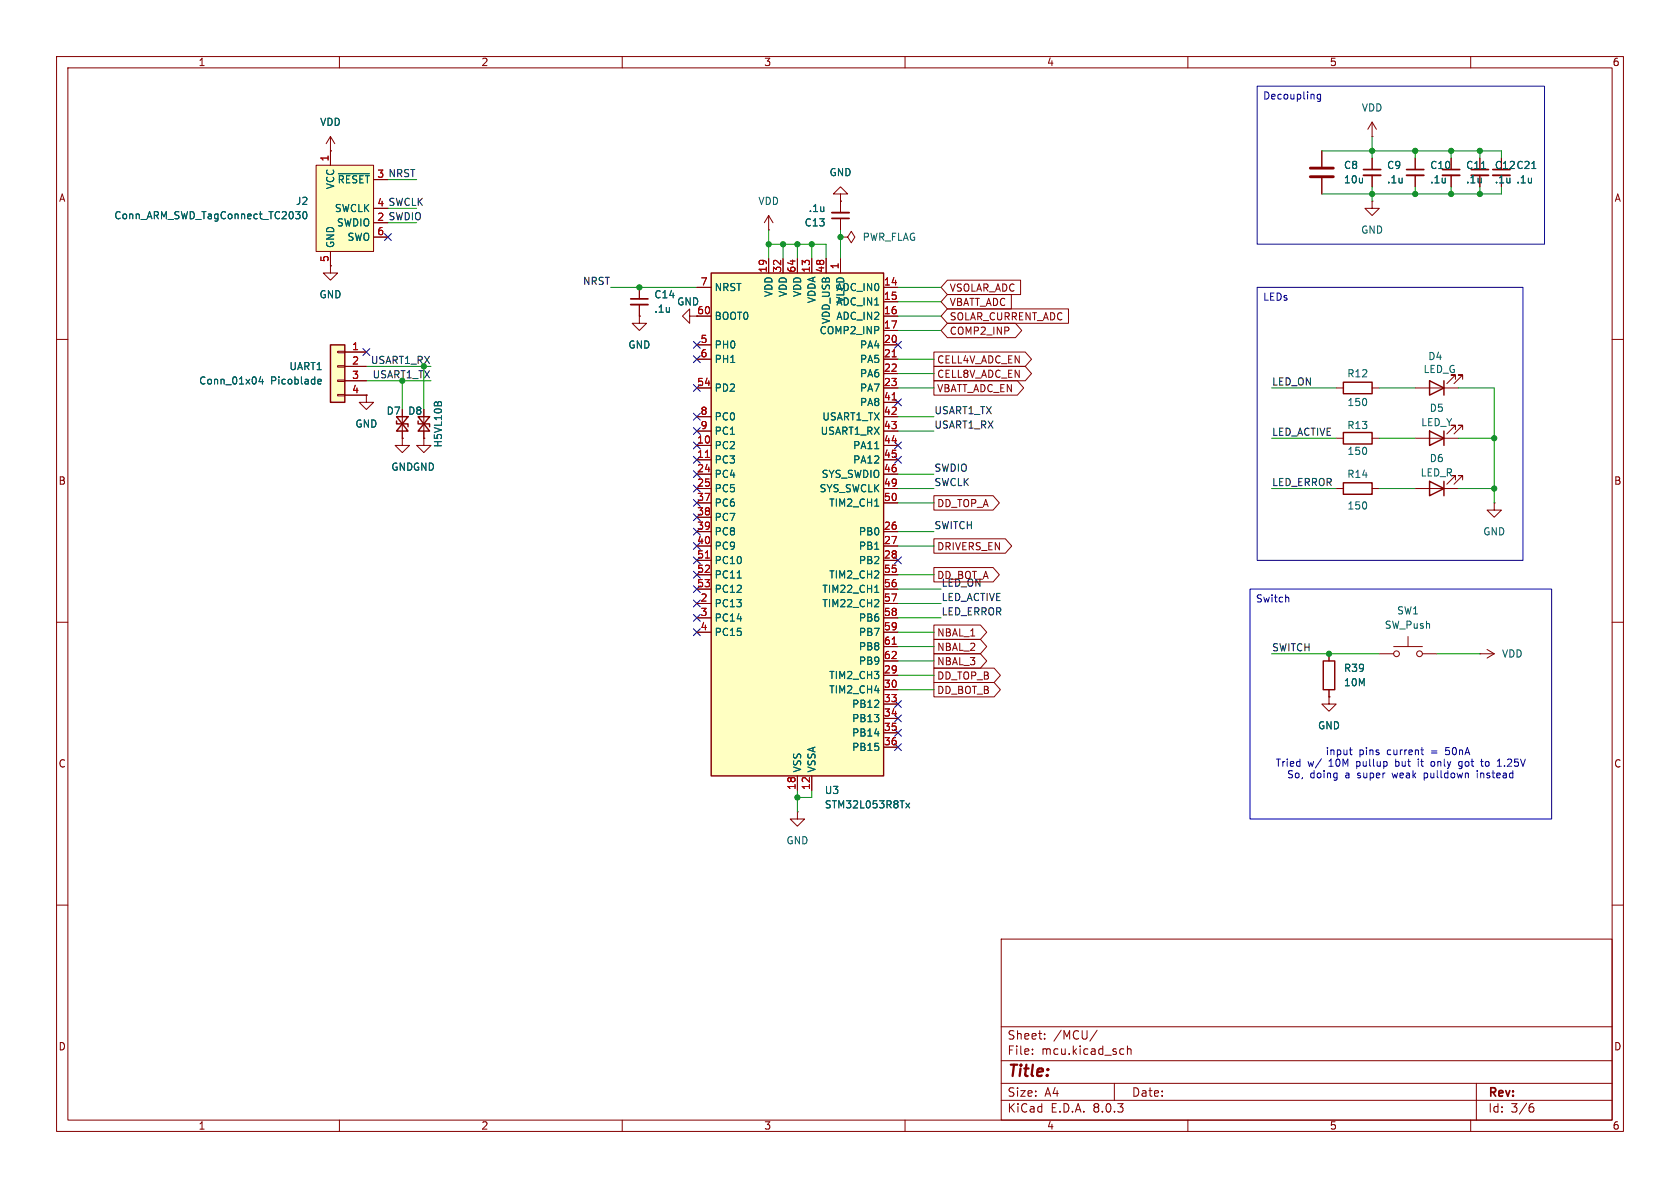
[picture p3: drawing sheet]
<svg xmlns="http://www.w3.org/2000/svg" width="297mm" height="210mm" viewBox="0 0 297 210" stroke-linecap="round" stroke-linejoin="round" font-family="sans-serif">
<g fill="none" stroke="#840000" stroke-width=".18">
<path d="M10 10h277v190h-277zM12 12h273v186h-273zM60 10v2M110 10v2M160 10v2M210 10v2M260 10v2M242.6 24.1h.1M242.6 21.6l-.8 1.3M242.6 21.6v2.5M242.6 21.6l.7 1.3M10 60h2"/>
<path d="M58.4 47v1.3h1.3l-1.3 1.2-1.3-1.2h1.3M58.4 47h.1M285 60h2M10 110h2M285 110h2M10 160h2M285 160h2M177 166h108v32h-108zM60 198v2M110 198v2M160 198v2M177 194.5h108"/>
<path d="M177 191.5h108M177 187.5h108M177 181.5h108M182.5 186.3v.1M182.5 185.5v.1M184.7 183.6v.1M184.7 182.8v.1M194 182.1l-1.3 2M197 191.5v3M198.2 185.4l.5 .1M198.7 186.3l-.5 .1M199.3 185.5l.2-.1 .4 .1 .1 .9"/>
<path d="M199.3 184.9v1.5M210 198v2M260 198v2M261 191.5v6.5M270.6 195.7h.3l.3 .3-.1 .5-.5 .1M271 195.1l-.4 .1"/>
</g>
<path d="M58.4 61h2.6v10.1h-2.6z" fill="#ffffc2"/>
<g fill="none" stroke="#840000" stroke-width=".18">
<path d="M58.4 26.7h.1M58.4 24.1l-.7 1.3M58.4 24.1v2.6M58.4 24.1l.8 1.3M233.7 26.7v2.8M233.7 31.5v2.8M242.6 35.6v1.2h1.2l-1.2 1.3-1.3-1.3h1.3M242.6 35.6h.1M242.6 27.9v2.1M242.6 31v2M250.2 27.9v2.1M250.2 31v2"/>
<path d="M256.5 27.9v2.1M256.5 31v2M261.6 27.9v2.1M265.4 27.9v2.1M113 55.9v1.3h1.3l-1.3 1.2-1.2-1.2h1.2M113 55.9h.1M113 50.8v2M113 53.8v2.1M121.9 55.9v-1.3l-1.3 1.3 1.3 1.3v-1.3h1.3M59.7 69.7h1.3v.3h-1.3zM59.7 67.2h1.3v.2h-1.3zM59.7 64.6h1.3v.3h-1.3z"/>
<path d="M59.7 62.1h1.3v.3h-1.3zM61 62.2h3.8M61 64.8h3.8M61 67.3h3.8M61 69.9h3.8M74.9 77.5v1.2h-1.2l1.2 1.3 1.3-1.3h-1.3M74.9 77.5h.1M250.2 86.4h7.6M257.3 84.8v-.7h-.8h.8l-1.5 1.5M258.6 84.8v-.7h-.8h.8l-1.6 1.5M234.9 115.6v1.2M234.9 123.2v1.3h1.3l-1.3 1.2-1.2-1.2h1.2"/>
<path d="M234.9 123.2h.1M234.9 121.9v1.3M141 143.5v1.3h1.2l-1.2 1.3-1.3-1.3h1.3M141 143.5h.1"/>
</g>
<path d="M58.4 61h2.6v10.1h-2.6zM252.7 85.1l2.6 1.3-2.6 1.2zM255.3 85.1v2.5M233.9 116.8h2.1v5.1h-2.1z" fill="none" stroke="#840000" stroke-width=".25"/>
<path d="M261.9 29.8h.7M270.8 29.8h.7M46.1 66.6l-.3 .9h.8M46.4 67v.9M56.2 67.5l.6-.2-.1-.2-.3-.1-.2 .2 .1 .6h.4" fill="none" stroke="#006464" stroke-width=".18"/>
<path d="M241 31h3.1M248.7 31h3M255 31h3.1M260.1 31h3M263.9 31h3.1M111.5 53.8h3.1" fill="none" stroke="#840000" stroke-width=".33"/>
<path d="M241 30h3.1M248.7 30h3M255 30h3.1M260.1 30h3M263.9 30h3.1M111.5 52.8h3.1" fill="none" stroke="#840000" stroke-width=".3"/>
<path d="M231.6 31.2h4.1M231.6 29.7h4.1" fill="none" stroke="#840000" stroke-width=".51"/>
<path d="M55.9 29.2h10.1v15.3h-10.1z" fill="#ffffc2"/>
<g fill="none" stroke="#840000" stroke-width=".18">
<path d="M55.9 29.2h10.1v15.3h-10.1zM58.4 26.7v2.5M66 31.8h2.6M58.4 44.5v2.5M66 41.9h2.6M64.8 69.9v1.2h-1.3l1.3 1.3 1.2-1.3h-1.2M64.8 69.9h.1M71.1 77.5v1.2h-1.3l1.3 1.3 1.3-1.3h-1.3M71.1 77.5h.1M71.1 72.4v5.1M74.9 72.4v5.1M236.2 77.5h1.3"/>
<path d="M236.2 68.6h1.3M242.6 77.5h1.2M242.6 68.6h1.2M250.2 77.5h7.6M257.3 75.9v-.7h-.8h.8l-1.5 1.5M258.6 75.9v-.7h-.8h.8l-1.6 1.5M236.2 86.4h1.3M242.6 86.4h1.2M264.2 88.9v1.3h1.2l-1.2 1.2-1.3-1.2h1.3M264.2 88.9h.1"/>
</g>
<path d="M52.3 37.4h.7l-.4 .5 .4 .1v.4l-.2 .3h-.4M53.7 37.5l.1-.1a.68 .68 0 0 1 .5 .6 .68 .68 0 0 1-.5 .7 .84 .84 0 0 1-.1-1.2zM59.8 30.7h5.5M76.9 71.1h.4M77.4 71.1l.2-.1 .4 .1" fill="none" stroke="#006464" stroke-width=".18"/>
<path d="M70.1 74.4v.5h2v.5M70.1 73.7l2 2.5h-2l2-2.5zM73.9 74.4v.5h2v.5M73.9 73.7l2 2.5h-2l2-2.5zM237.5 67.6h5.1v2h-5.1zM237.5 76.5h5.1v2h-5.1zM252.7 76.2l2.6 1.3-2.6 1.2zM255.3 76.2v2.5M237.5 85.3h5.1v2.1h-5.1z" fill="none" stroke="#840000" stroke-width=".25"/>
<path d="M125.7 48.3h30.5v88.9h-30.5z" fill="#ffffc2"/>
<path d="M125.7 48.3h30.5v88.9h-30.5zM252.7 67.3l2.6 1.3-2.6 1.3zM255.3 67.3v2.6" fill="none" stroke="#840000" stroke-width=".25"/>
<g fill="none" stroke="#840000" stroke-width=".18">
<path d="M58.4 26.7h.1M58.4 26.7v2.5M66 31.8h2.6M135.9 38.1v2.5M135.9 38.1l-.8 1.3M135.9 38.1l.8 1.3M148.6 34.3h1.3l-1.3-1.3-1.3 1.3h1.3v1.3M148.6 35.6h.1M148.6 35.6v2M148.6 38.6v2M233.7 26.7v2.8M233.7 31.5v2.8"/>
<path d="M242.6 27.9v2.1M242.6 31v2M250.2 27.9v2.1M250.2 31v2M256.5 27.9v2.1M256.5 31v2M261.6 27.9v2.1M265.4 27.9v2.1M58.4 47h.1M58.4 44.5v2.5M66 41.9h2.6M113 55.9h.1"/>
<path d="M113 50.8v2M113 53.8v2.1M123.2 50.8h2.5M123.2 55.9h2.5M135.9 40.6h.1M135.9 45.7v2.6M138.4 45.7v2.6M141 45.7v2.6M143.5 45.7v2.6M146 45.7v2.6M148.6 41.9h1.3l.6-1 .6 1-.6 1-.6-1M148.6 41.9h.1"/>
<path d="M148.6 45.7v2.6M156.2 50.8h2.5M156.2 53.3h2.5M156.2 55.9h2.5M156.2 58.4h2.5M167.5 52.1h11.3v2.5h-11.3l-1.1-1.3zM167.5 49.5h12.9v2.6h-12.9l-1.1-1.3zM167.5 57.1h12l1.1 1.3-1.1 1.3h-12l-1.1-1.3zM167.5 54.6h21.4v2.6h-21.4l-1.1-1.3zM61 62.2h3.8M61 64.8h3.8M61 67.3h3.8"/>
<path d="M61 69.9h3.8M64.8 69.9h.1M71.1 77.5h.1M71.1 72.4v1.3M71.1 76.2v1.3M74.9 77.5h.1M74.9 72.4v1.3M74.9 76.2v1.3M123.2 78.7h2.5M123.2 61h2.5M123.2 63.5h2.5M123.2 68.6h2.5"/>
<path d="M123.2 73.7h2.5M123.2 76.2h2.5M156.2 78.7h2.5M156.2 61h2.5M156.2 63.5h2.5M156.2 66h2.5M156.2 68.6h2.5M156.2 71.1h2.5M156.2 73.7h2.5M156.2 76.2h2.5M165.1 62.2h16.2l1.1 1.3-1.1 1.3h-16.2zM165.1 67.3h14.8l1.1 1.3-1.1 1.3h-14.8z"/>
<path d="M165.1 64.8h16.2l1.1 1.2-1.1 1.3h-16.2zM250.2 68.6h7.6M257.3 67.1v-.8h-.8h.8l-1.5 1.5M258.6 67.1v-.8h-.8h.8l-1.6 1.5M123.2 81.3h2.5M123.2 83.8h2.5M123.2 86.4h2.5M123.2 94h2.5M123.2 96.5h2.5M123.2 99.1h2.5M123.2 88.9h2.5M123.2 91.4h2.5"/>
<path d="M156.2 81.3h2.5M156.2 83.8h2.5M156.2 86.4h2.5M156.2 94h2.5M156.2 96.5h2.5M156.2 99.1h2.5M156.2 88.9h2.5M165.1 87.6h10.5l1.1 1.3-1.1 1.3h-10.5zM165.1 95.2h12.6l1.2 1.3-1.2 1.3h-12.6zM123.2 106.7h2.5M123.2 109.2h2.5M123.2 111.8h2.5"/>
<path d="M123.2 101.6h2.5M123.2 104.1h2.5M156.2 106.7h2.5M156.2 119.4h2.5M156.2 109.2h2.5M156.2 111.8h2.5M156.2 101.6h2.5M156.2 104.1h2.5M156.2 114.3h2.5M156.2 116.8h2.5M165.1 110.5h8.2l1.1 1.3-1.1 1.2h-8.2zM165.1 100.3h10.5l1.1 1.3-1.1 1.3h-10.5z"/>
<path d="M165.1 113h8.2l1.1 1.3-1.1 1.3h-8.2zM165.1 115.6h8.2l1.1 1.2-1.1 1.3h-8.2zM165.1 118.1h10.6l1.2 1.3-1.2 1.3h-10.6zM234.9 115.6v1.2M243.8 115.6h2.6M246.4 114.3h5.1M248.9 112.5v1.8M251.5 115.6h2.5M261.6 115.6h.1M261.6 115.6h2.6M262.9 114.8l1.3 .8M264.2 115.6l-1.3 .7"/>
<path d="M141 137.2v2.5M143.5 137.2v2.5M156.2 121.9h2.5M156.2 124.5h2.5M156.2 127h2.5M156.2 129.5h2.5M156.2 132.1h2.5M165.1 120.6h10.6l1.2 1.3-1.2 1.3h-10.6zM234.9 123.2h.1M234.9 121.9v1.3"/>
<circle cx="246.9" cy="115.6" r=".51"/>
<circle cx="251" cy="115.6" r=".51"/>
</g>
<path d="M157.7 63.1h.7M157.7 70.7h.7M124.7 80.9h.7M124.7 98.6h.7M157.7 113.9h.7" fill="none" stroke="#a90000" stroke-width=".18"/>
<g fill="none" stroke="#006464" stroke-width=".18">
<path d="M52.3 37.4h.7l-.4 .5 .4 .1v.4l-.2 .3h-.4M53.7 37.5l.1-.1a.68 .68 0 0 1 .5 .6 .68 .68 0 0 1-.5 .7 .84 .84 0 0 1-.1-1.2zM59.8 30.7h5.5M261.9 29.8h.7M270.8 29.8h.7M46.1 66.6l-.3 .9h.8M46.4 67v.9M56.2 67.5l.6-.2-.1-.2-.3-.1-.2 .2 .1 .6h.4M76.9 71.1h.4M77.4 71.1l.2-.1 .4 .1M154.6 79.3h.8M154.6 89.5h.8"/>
<path d="M130.3 102.2h.8M154.6 107.3h.8M154.6 104.7h.8M155.3 106.1v.4M160.1 142l.7 .8M160.8 142l-.7 .8"/>
</g>
<path d="M147.1 37.6h3" fill="none" stroke="#840000" stroke-width=".33"/>
<path d="M147.1 38.6h3" fill="none" stroke="#840000" stroke-width=".3"/>
<g fill="none" stroke="#0000c2" stroke-width=".18">
<path d="M222.2 15.2h50.8v28h-50.8zM233.5 16.7v1l-.3 .2h-.3M233.5 16.7h-.4l-.2 .2 .1 .6h.5M222.2 50.8h47v48.3h-47zM221 104.1h53.3v40.7h-53.3zM227.5 105.6l.3 .1v.7M233.6 134.1l-1.1 1.7M238.5 132.6h.5M238.7 132.1v1.1l.3 .2M250.7 134.6v.9M251.2 132.6h.5M251.4 133.2l.3 .2"/>
<path d="M251.8 136.7v1.2M251.8 137.4l.1 .1M251.9 136.7h-.1M253.4 134.6l-.3 .1-.1 .2v.4l.4 .2M258.4 135.8l-.2 .1-.3-.1M258.5 134.7l-.4-.1-.2 .3 .1 .5h.5M261.2 136.7v.8M261.7 134.6h.5M262 135.4l.2 .1M264.7 135.5h.7"/>
</g>
<g fill="none" stroke="#009600" stroke-width=".18">
<path d="M68.6 39.4h5.1M68.6 36.8h5.1M68.6 31.8h5.1M233.7 26.7h31.7v1.2M242.6 24.1v3.8M242.6 33v2.6M250.2 26.7v1.2M250.2 33v1.3M256.5 26.7v1.2M256.5 33v1.3M261.6 26.7v1.2M261.6 33v1.3"/>
<path d="M265.4 33v1.3h-31.7M107.9 50.8h15.3M135.9 43.2h10.1v2.5M135.9 40.6v5.1M138.4 43.2v2.5M141 43.2v2.5M143.5 43.2v2.5M148.6 40.6v5.1M158.7 50.8h7.7M158.7 58.4h7.7M158.7 55.9h7.7M158.7 53.3h7.7"/>
<path d="M64.8 64.8h10.1v7.6M64.8 67.3h11.4M71.1 67.3v5.1M158.7 68.6h6.4M158.7 66h6.4M158.7 63.5h6.4M158.7 73.7h6.4M158.7 76.2h6.4M224.8 77.5h11.4M224.8 68.6h11.4M243.8 77.5h6.4M243.8 68.6h6.4"/>
<path d="M257.8 68.6h6.4v20.3M257.8 77.5h6.4M158.7 86.4h6.4M158.7 96.5h6.4M158.7 88.9h6.4M158.7 83.8h6.4M158.7 94h6.4M224.8 86.4h11.4M243.8 86.4h6.4M257.8 86.4h6.4M158.7 111.8h6.4M158.7 119.4h6.4"/>
<path d="M158.7 116.8h6.4M158.7 114.3h6.4M158.7 109.2h7.7M158.7 101.6h6.4M158.7 104.1h7.7M158.7 106.7h7.7M224.8 115.6h19M254 115.6h7.6M141 139.7v3.8M143.5 139.7v1.3h-2.5M158.7 121.9h6.4"/>
</g>
<g fill="none" stroke="#000084" stroke-width=".18">
<path d="M68 41.3l1.2 1.2M69.2 41.3l-1.2 1.2M64.2 61.6l1.2 1.2M65.4 61.6l-1.2 1.2M122.6 73.1l1.2 1.2M122.6 60.4l1.2 1.2M122.6 78.1l1.2 1.2M122.6 62.9l1.2 1.2M122.6 68l1.2 1.2M122.6 75.6l1.2 1.2M123.8 73.1l-1.2 1.2M123.8 60.4l-1.2 1.2"/>
<path d="M123.8 78.1l-1.2 1.2M123.8 62.9l-1.2 1.2M123.8 68l-1.2 1.2M123.8 75.6l-1.2 1.2M158.1 60.4l1.3 1.2M158.1 78.1l1.3 1.2M158.1 70.5l1.3 1.2M159.4 60.4l-1.3 1.2M159.4 78.1l-1.3 1.2M159.4 70.5l-1.3 1.2M122.6 83.2l1.2 1.2M122.6 95.9l1.2 1.2"/>
<path d="M122.6 98.5l1.2 1.2M122.6 85.8l1.2 1.2M122.6 93.4l1.2 1.2M122.6 90.8l1.2 1.2M122.6 80.7l1.2 1.2M122.6 88.3l1.2 1.2M123.8 95.9l-1.2 1.2M123.8 83.2l-1.2 1.2M123.8 98.5l-1.2 1.2M123.8 85.8l-1.2 1.2M123.8 93.4l-1.2 1.2M123.8 90.8l-1.2 1.2"/>
<path d="M123.8 80.7l-1.2 1.2M123.8 88.3l-1.2 1.2M158.1 98.5l1.3 1.2M158.1 80.7l1.3 1.2M159.4 98.5l-1.3 1.2M159.4 80.7l-1.3 1.2M122.6 103.5l1.2 1.2M122.6 101l1.2 1.2M122.6 111.2l1.2 1.2M122.6 106.1l1.2 1.2M122.6 108.6l1.2 1.2M123.8 103.5l-1.2 1.2"/>
<path d="M123.8 101l-1.2 1.2M123.8 106.1l-1.2 1.2M123.8 111.2l-1.2 1.2M123.8 108.6l-1.2 1.2M158.1 128.9l1.3 1.2M158.1 126.4l1.3 1.2M158.1 131.5l1.3 1.2M158.1 123.9l1.3 1.2M159.4 128.9l-1.3 1.2M159.4 126.4l-1.3 1.2M159.4 131.5l-1.3 1.2M159.4 123.9l-1.3 1.2"/>
</g>
<g fill="#009600" stroke="#009600" stroke-width=".18">
<circle cx="141" cy="141" r=".46"/>
<circle cx="138.4" cy="43.2" r=".46"/>
<circle cx="135.9" cy="43.2" r=".46"/>
<circle cx="256.5" cy="34.3" r=".46"/>
<circle cx="261.6" cy="34.3" r=".46"/>
<circle cx="242.6" cy="26.7" r=".46"/>
<circle cx="250.2" cy="26.7" r=".46"/>
<circle cx="250.2" cy="34.3" r=".46"/>
<circle cx="242.6" cy="34.3" r=".46"/>
<circle cx="261.6" cy="26.7" r=".46"/>
<circle cx="256.5" cy="26.7" r=".46"/>
<circle cx="113" cy="50.8" r=".46"/>
<circle cx="264.2" cy="86.4" r=".46"/>
<circle cx="264.2" cy="77.5" r=".46"/>
<circle cx="234.9" cy="115.6" r=".46"/>
<circle cx="141" cy="43.2" r=".46"/>
<circle cx="143.5" cy="43.2" r=".46"/>
<circle cx="148.6" cy="41.9" r=".46"/>
</g>
<text font-size="2.8" fill="#840000" x="178" y="190.9">Title:</text>
<g font-size="2.1" fill="#840000">
<text x="178" y="184">Sheet:</text>
<text x="186.2" y="184">/MCU/</text>
<text x="178" y="186.7">File:</text>
<text x="184.1" y="186.7">mcu.kicad_sch</text>
<text x="178" y="196.9">KiCad</text>
<text x="178" y="194.1">Size:</text>
<text x="184.7" y="194.1">A4</text>
<text x="185.7" y="196.9">E.D.A.</text>
<text x="193.3" y="196.9">8.0.3</text>
<text x="200" y="194.1">Date:</text>
<text x="263" y="194.3">Rev:</text>
<text x="263" y="196.9">Id:</text>
<text x="267.1" y="196.9">3/6</text>
</g>
<g font-size="1.8" fill="#840000">
<text x="35" y="11.9">1</text>
<text x="85" y="11.9">2</text>
<text x="135" y="11.9">3</text>
<text x="185" y="11.9">4</text>
<text x="235" y="11.9">5</text>
<text x="285" y="11.9">6</text>
<text x="10.3" y="35.9">A</text>
<text x="259.1" y="32.6">.1u</text>
<text x="285.3" y="35.9">A</text>
<text x="66.6" y="39.1">2 SWDIO</text>
<text x="66.6" y="36.6">4 SWCLK</text>
<text x="167.8" y="51.8">VSOLAR_ADC</text>
<text x="123.1" y="55.6">60</text>
<text x="167.8" y="54.3">VBATT_ADC</text>
<text x="167.8" y="59.4">COMP2_INP</text>
<text x="167.8" y="56.8">SOLAR_CURRENT_ADC</text>
<text x="165.6" y="64.5">CELL4V_ADC_EN</text>
<text x="165.6" y="69.5">VBATT_ADC_EN</text>
<text x="165.6" y="67">CELL8V_ADC_EN</text>
<text x="10.3" y="85.9">B</text>
<text x="165.6" y="89.9">DD_TOP_A</text>
<text x="285.3" y="85.9">B</text>
<text x="165.6" y="97.5">DRIVERS_EN</text>
<text x="165.6" y="102.6">DD_BOT_A</text>
<text x="165.6" y="112.7">NBAL_1</text>
<text x="165.6" y="115.3">NBAL_2</text>
<text x="165.6" y="117.8">NBAL_3</text>
<text x="165.6" y="122.9">DD_BOT_B</text>
<text x="165.6" y="120.3">DD_TOP_B</text>
<text x="10.3" y="135.9">C</text>
<text x="285.3" y="135.9">C</text>
<text x="10.3" y="185.9">D</text>
<text x="285.3" y="185.9">D</text>
<text x="35" y="199.9">1</text>
<text x="85" y="199.9">2</text>
<text x="135" y="199.9">3</text>
<text x="185" y="199.9">4</text>
<text x="235" y="199.9">5</text>
<text x="285" y="199.9">6</text>
</g>
<g font-size="1.8" fill="#0000c2">
<text x="223.2" y="17.9">Decoupling</text>
<text x="223.2" y="53.5">LEDs</text>
<text x="221.9" y="106.8">Switch</text>
<text x="225.4" y="135.7">Tried</text>
<text x="227.4" y="137.8">So,</text>
<text x="231.2" y="135.7">w/</text>
<text x="231.6" y="137.8">doing</text>
<text x="234.3" y="133.7">input</text>
<text x="235" y="135.7">10M</text>
<text x="237.9" y="137.8">a</text>
<text x="240.1" y="135.7">pullup</text>
<text x="240.2" y="133.7">pins</text>
<text x="240.3" y="137.8">super</text>
<text x="245.3" y="133.7">current</text>
<text x="246.6" y="137.8">weak</text>
<text x="247.2" y="135.7">but</text>
<text x="251.3" y="135.7">it</text>
<text x="252.4" y="137.8">pulldown</text>
<text x="253.3" y="133.7">=</text>
<text x="253.8" y="135.7">only</text>
<text x="256" y="133.7">50nA</text>
<text x="258.9" y="135.7">got</text>
<text x="262" y="137.8">instead</text>
<text x="263.1" y="135.7">to</text>
<text x="266.2" y="135.7">1.25V</text>
</g>
<g font-size="1.8" fill="#006464">
<text x="56.5" y="22.5">VDD</text>
<text x="240.7" y="19.9">VDD</text>
<text x="59.3" y="33.5" transform="rotate(-90 59.3 33.5)">VCC</text>
<text x="59.6" y="32.6">~{RESET}</text>
<text x="146.6" y="31.3">GND</text>
<text x="237.5" y="30.1">C8</text>
<text x="237.5" y="32.6">10u</text>
<text x="245.1" y="30.1">C9</text>
<text x="245.1" y="32.6">.1u</text>
<text x="252.7" y="32.6">.1u</text>
<text x="252.7" y="30.1">C10</text>
<text x="259.1" y="30.1">C11</text>
<text x="264.2" y="30.1">C12 C21</text>
<text x="264.2" y="32.6">.1u</text>
<text x="268" y="32.6">.1u</text>
<text x="20.1" y="39">Conn_ARM_SWD_TagConnect_TC2030</text>
<text x="52.2" y="36.4">J2</text>
<text x="59.1" y="37.7">SWCLK</text>
<text x="59.5" y="40.2">SWDIO</text>
<text x="134" y="36.4">VDD</text>
<text x="142.1" y="40.2">C13</text>
<text x="142.9" y="37.7">.1u</text>
<text x="240.5" y="41.5">GND</text>
<text x="59.3" y="43.9" transform="rotate(-90 59.3 43.9)">GND</text>
<text x="61.3" y="42.8">SWO</text>
<text x="152.4" y="42.8">PWR_FLAG</text>
<text x="56.4" y="52.9">GND</text>
<text x="115.6" y="52.9">C14</text>
<text x="126.2" y="51.7">NRST</text>
<text x="136.8" y="52.6" transform="rotate(-90 136.8 52.6)">VDD</text>
<text x="139.3" y="52.6" transform="rotate(-90 139.3 52.6)">VDD</text>
<text x="141.8" y="52.6" transform="rotate(-90 141.8 52.6)">VDD</text>
<text x="144.4" y="53.7" transform="rotate(-90 144.4 53.7)">VDDA</text>
<text x="147.8" y="51.7">ADC_IN0</text>
<text x="149.5" y="53.6" transform="rotate(-90 149.5 53.6)">VLCD</text>
<text x="115.6" y="55.5">.1u</text>
<text x="119.6" y="54.2">GND</text>
<text x="126.2" y="56.7">BOOT0</text>
<text x="144.8" y="59.3">COMP2_INP</text>
<text x="146.9" y="57.4" transform="rotate(-90 146.9 57.4)">VDD_USB</text>
<text x="147.8" y="54.2">ADC_IN1</text>
<text x="147.8" y="56.7">ADC_IN2</text>
<text x="51.1" y="65.6">UART1</text>
<text x="111" y="61.8">GND</text>
<text x="126.2" y="61.8">PH0</text>
<text x="126.2" y="64.4">PH1</text>
<text x="151.9" y="61.8">PA4</text>
<text x="151.9" y="64.4">PA5</text>
<text x="252.4" y="63.9">D4</text>
<text x="35.1" y="68.2">Conn_01x04</text>
<text x="47.8" y="68.2">Picoblade</text>
<text x="126.2" y="69.4">PD2</text>
<text x="151.9" y="66.9">PA6</text>
<text x="151.9" y="69.4">PA7</text>
<text x="151.9" y="72">PA8</text>
<text x="238.1" y="66.9">R12</text>
<text x="238.1" y="72">150</text>
<text x="251.6" y="66.1">LED_G</text>
<text x="62.7" y="75.8">GND</text>
<text x="68.3" y="73.5">D7</text>
<text x="72.1" y="73.5">D8</text>
<text x="126.2" y="74.5">PC0</text>
<text x="126.2" y="77.1">PC1</text>
<text x="145" y="77.1">USART1_RX</text>
<text x="145.3" y="74.5">USART1_TX</text>
<text x="238.1" y="76">R13</text>
<text x="251.1" y="75.5">LED_Y</text>
<text x="252.7" y="73">D5</text>
<text x="69.1" y="83.4">GNDGND</text>
<text x="78.3" y="79.2" transform="rotate(-90 78.3 79.2)">H5VL10B</text>
<text x="126.2" y="79.6">PC2</text>
<text x="126.2" y="82.1">PC3</text>
<text x="150.7" y="79.6">PA11</text>
<text x="150.7" y="82.1">PA12</text>
<text x="238.1" y="80.6">150</text>
<text x="252.7" y="81.9">D6</text>
<text x="126.2" y="84.7">PC4</text>
<text x="126.2" y="87.2">PC5</text>
<text x="126.2" y="89.8">PC6</text>
<text x="144.8" y="87.2">SYS_SWCLK</text>
<text x="145.2" y="84.7">SYS_SWDIO</text>
<text x="146.5" y="89.8">TIM2_CH1</text>
<text x="238.1" y="84.7">R14</text>
<text x="251.1" y="84.4">LED_R</text>
<text x="126.2" y="92.3">PC7</text>
<text x="126.2" y="94.8">PC8</text>
<text x="151.7" y="94.8">PB0</text>
<text x="238.1" y="90.3">150</text>
<text x="262.1" y="94.8">GND</text>
<text x="126.2" y="97.4">PC9</text>
<text x="126.2" y="99.9">PC10</text>
<text x="151.7" y="97.4">PB1</text>
<text x="151.7" y="99.9">PB2</text>
<text x="126.2" y="107.5">PC13</text>
<text x="126.2" y="102.5">PC11</text>
<text x="126.2" y="105">PC12</text>
<text x="145.3" y="105">TIM22_CH1</text>
<text x="145.3" y="107.5">TIM22_CH2</text>
<text x="146.5" y="102.5">TIM2_CH2</text>
<text x="126.2" y="110.1">PC14</text>
<text x="126.2" y="112.6">PC15</text>
<text x="151.7" y="110.1">PB6</text>
<text x="151.7" y="112.6">PB7</text>
<text x="244.7" y="111.4">SW_Push</text>
<text x="246.9" y="108.8">SW1</text>
<text x="151.7" y="115.2">PB8</text>
<text x="151.7" y="117.7">PB9</text>
<text x="237.5" y="119">R39</text>
<text x="265.4" y="116.4">VDD</text>
<text x="146.5" y="120.2">TIM2_CH3</text>
<text x="146.5" y="122.8">TIM2_CH4</text>
<text x="150.5" y="125.3">PB12</text>
<text x="237.5" y="121.5">10M</text>
<text x="150.5" y="127.9">PB13</text>
<text x="150.5" y="130.4">PB14</text>
<text x="232.9" y="129.1">GND</text>
<text x="141.8" y="136.7" transform="rotate(-90 141.8 136.7)">VSS</text>
<text x="144.4" y="136.7" transform="rotate(-90 144.4 136.7)">VSSA</text>
<text x="150.5" y="132.9">PB15</text>
<text x="145.7" y="140.6">U3</text>
<text x="145.7" y="143.1">STM32L053R8Tx</text>
<text x="138.9" y="149.5">GND</text>
</g>
<g font-size="1.8" fill="#a90000">
<text x="58.2" y="28.6" transform="rotate(-90 58.2 28.6)">1</text>
<text x="66.6" y="31.5">3</text>
<text x="66.6" y="41.7">6</text>
<text x="66.6" y="39.1">2</text>
<text x="66.6" y="36.6">4</text>
<text x="58.2" y="46.4" transform="rotate(-90 58.2 46.4)">5</text>
<text x="148.3" y="47.7" transform="rotate(-90 148.3 47.7)">1</text>
<text x="123.8" y="50.5">7</text>
<text x="135.6" y="48.3" transform="rotate(-90 135.6 48.3)">19</text>
<text x="138.2" y="48.3" transform="rotate(-90 138.2 48.3)">32</text>
<text x="140.7" y="48.3" transform="rotate(-90 140.7 48.3)">64</text>
<text x="143.3" y="48.3" transform="rotate(-90 143.3 48.3)">13</text>
<text x="145.8" y="48.3" transform="rotate(-90 145.8 48.3)">48</text>
<text x="156.2" y="50.5">14</text>
<text x="156.2" y="53.1">15</text>
<text x="156.2" y="55.6">16</text>
<text x="156.2" y="58.2">17</text>
<text x="62.2" y="62">1</text>
<text x="62.2" y="64.5">2</text>
<text x="123.8" y="60.7">5</text>
<text x="123.8" y="63.2">6</text>
<text x="156.2" y="60.7">20</text>
<text x="156.2" y="63.2">21</text>
<text x="156.2" y="65.8">22</text>
<text x="62.2" y="67.1">3</text>
<text x="62.2" y="69.6">4</text>
<text x="123.1" y="68.3">54</text>
<text x="156.2" y="68.3">23</text>
<text x="156.2" y="70.9">41</text>
<text x="123.8" y="73.4">8</text>
<text x="123.8" y="75.9">9</text>
<text x="156.2" y="73.4">42</text>
<text x="156.2" y="75.9">43</text>
<text x="123.1" y="78.5">10</text>
<text x="123.1" y="81">11</text>
<text x="123.1" y="83.6">24</text>
<text x="156.2" y="78.5">44</text>
<text x="156.2" y="81">45</text>
<text x="156.2" y="83.6">46</text>
<text x="123.1" y="86.1">25</text>
<text x="123.1" y="88.6">37</text>
<text x="156.2" y="86.1">49</text>
<text x="156.2" y="88.6">50</text>
<text x="123.1" y="91.2">38</text>
<text x="123.1" y="93.7">39</text>
<text x="156.2" y="93.7">26</text>
<text x="123.1" y="96.3">40</text>
<text x="123.1" y="98.8">51</text>
<text x="123.1" y="101.3">52</text>
<text x="156.2" y="96.3">27</text>
<text x="156.2" y="98.8">28</text>
<text x="156.2" y="101.3">55</text>
<text x="123.1" y="103.9">53</text>
<text x="123.8" y="106.4">2</text>
<text x="156.2" y="103.9">56</text>
<text x="156.2" y="106.4">57</text>
<text x="123.8" y="109">3</text>
<text x="123.8" y="111.5">4</text>
<text x="156.2" y="109">58</text>
<text x="156.2" y="111.5">59</text>
<text x="156.2" y="119.1">29</text>
<text x="156.2" y="114">61</text>
<text x="156.2" y="116.6">62</text>
<text x="156.2" y="121.7">30</text>
<text x="156.2" y="124.2">33</text>
<text x="156.2" y="126.7">34</text>
<text x="156.2" y="129.3">35</text>
<text x="156.2" y="131.8">36</text>
<text x="140.7" y="139.7" transform="rotate(-90 140.7 139.7)">18</text>
<text x="143.3" y="139.7" transform="rotate(-90 143.3 139.7)">12</text>
</g>
<g font-size="1.8" fill="#0f0f0f">
<text x="66.6" y="31.5">3 NRST</text>
<text x="103" y="50.5">NRST</text>
<text x="224.8" y="68.2">LED_ON</text>
<text x="165.1" y="75.9">USART1_RX</text>
<text x="165.1" y="73.3">USART1_TX</text>
<text x="224.8" y="77.1">LED_ACTIVE</text>
<text x="165.1" y="83.5">SWDIO</text>
<text x="165.1" y="86">SWCLK</text>
<text x="224.8" y="86">LED_ERROR</text>
<text x="165.1" y="93.6">SWITCH</text>
<text x="166.4" y="106.3">LED_ACTIVE</text>
<text x="166.4" y="103.8">LED_ON</text>
<text x="166.4" y="108.9">LED_ERROR</text>
<text x="224.8" y="115.2">SWITCH</text>
</g>
<g font-size="1.8" fill="#009600">
<text x="65.5" y="64.4">USART1_RX</text>
<text x="65.8" y="67">USART1_TX</text>
</g>
</svg>
